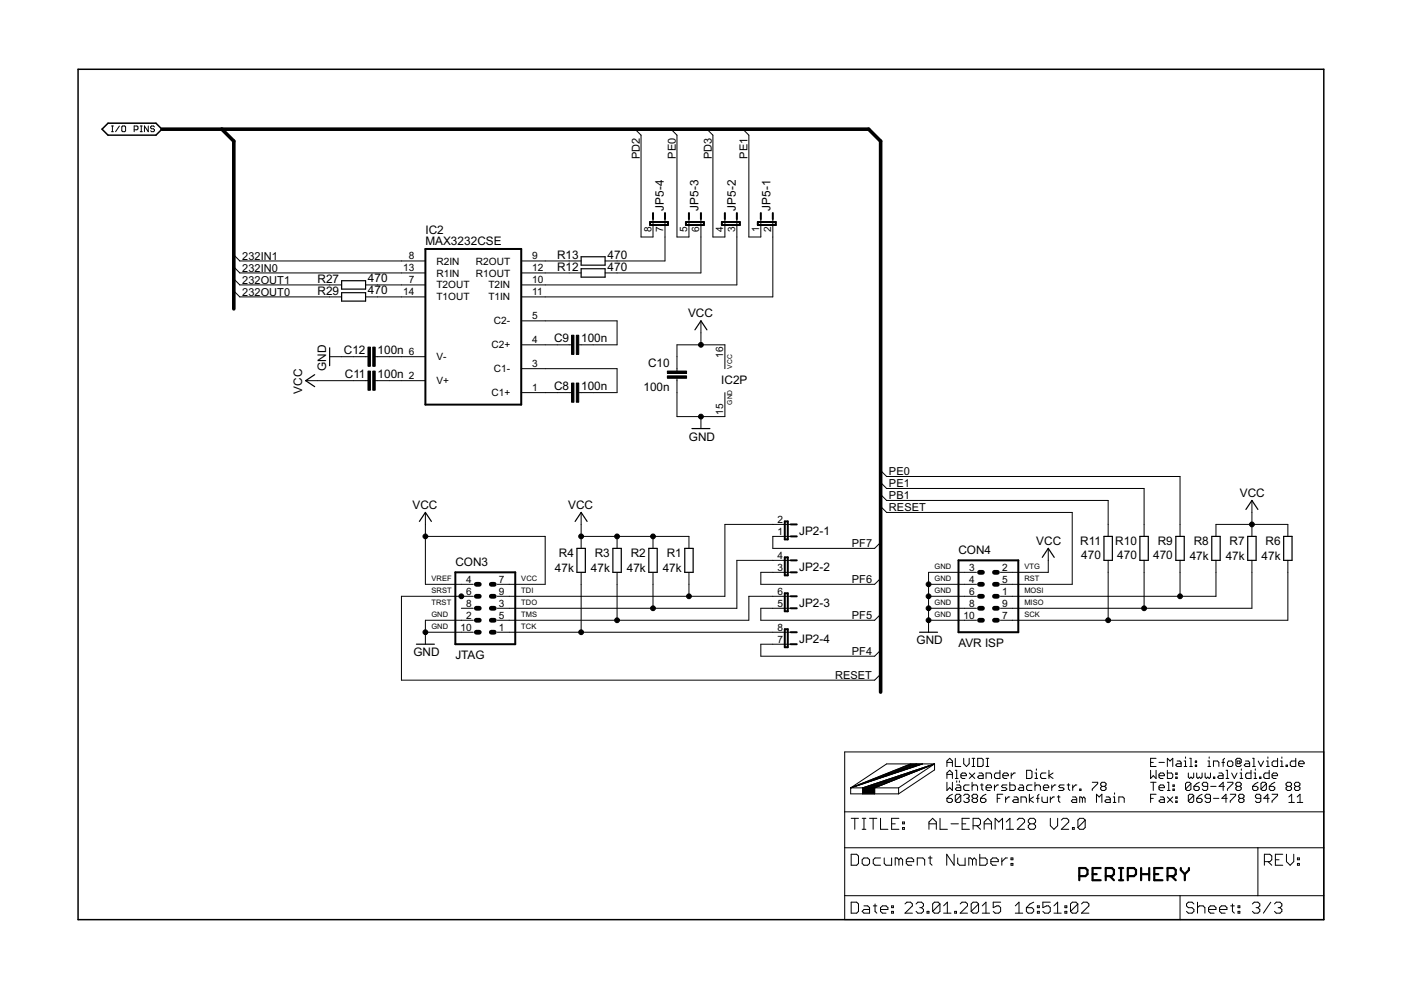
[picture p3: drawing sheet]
<svg xmlns="http://www.w3.org/2000/svg" width="297mm" height="210mm" viewBox="0 0 297 210" stroke-linecap="round" stroke-linejoin="round" font-family="sans-serif">
<path d="M16.6 14.7v180.3zM16.6 14.7h264.1zM21.6 27.4l1.3-1.3zM21.6 27.4l1.3 1.3zM22.9 28.7h10.2zM22.9 26.1h10.2zM33.1 26.1l1.2 1.3zM34.3 27.4l-1.2 1.3zM16.6 195h264.1zM280.7 14.7v180.3z" fill="#000" stroke="#000" stroke-width=".32"/>
<g fill="#000" stroke="#000" stroke-width=".21">
<path d="M23.6 27.9h.4zM23.6 26.7h.4zM23.8 26.7v1.2zM25.3 26.7l-.8 1.2zM25.8 26.9v.8zM25.8 27.7l.2 .2zM26 26.7l-.2 .2zM26 27.9h.4zM26 26.7h.4zM26.4 27.9l.2-.2zM26.6 26.9v.8zM26.4 26.7l.2 .2z"/>
<path d="M28.4 26.7v1.2zM28.4 26.7h.6zM29 26.7l.3 .2zM28.4 27.5h.6zM29.3 26.9v.4zM29 27.5l.3-.2zM29.7 27.9h.5zM29.7 26.7h.5zM30 26.7v1.2zM30.6 26.7v1.2zM30.6 26.7l.8 1.2zM31.4 26.7v1.2z"/>
<path d="M31.9 26.9v.2zM31.9 27.1l.2 .2zM32.1 26.7l-.2 .2zM32.1 27.3h.4zM31.9 27.7l.2 .2zM32.1 26.7h.4zM32.5 27.3l.2 .2zM32.1 27.9h.4zM32.5 26.7l.2 .2zM32.7 27.5v.2zM32.5 27.9l.2-.2zM134.6 27.4l1.3 1.3z"/>
<path d="M135.9 28.7v21.5zM142.3 27.4l1.2 1.3zM143.5 28.7v21.5zM149.9 27.4l1.3 1.3zM151.2 28.7v21.5zM157.5 27.4l1.3 1.3zM158.8 28.7v21.5zM49.6 59.1l1.2 1.3zM49.6 56.6l1.2 1.3zM49.6 54.1l1.2 1.2zM85.1 57.9h5.1zM85.1 55.3h5.1z"/>
<path d="M50.8 57.9h34.3zM50.8 55.3h34.3zM110.5 57.9h5.1zM110.5 55.3h5.1zM120.7 57.9h2.5zM120.7 55.3h2.5zM115.6 55.3h5.1zM115.6 57.9h5.1zM128.3 57.9h2.5zM128.3 55.3h2.5zM138.5 47.7v2.5zM138.5 46.4v1.3z"/>
<path d="M135.9 50.2h2.6zM141 47.7v2.5zM141 46.4v1.3zM130.8 55.3h10.2zM141 50.2v5.1zM146.1 47.7v2.5zM146.1 46.4v1.3zM143.5 50.2h2.6zM148.6 47.7v2.5zM148.6 46.4v1.3zM148.6 50.2v7.7zM130.8 57.9h17.8z"/>
<path d="M151.2 50.2h2.5zM153.7 47.7v2.5zM153.7 46.4v1.3zM156.2 47.7v2.5zM156.2 46.4v1.3zM156.2 50.2v10.2zM161.3 47.7v2.5zM161.3 46.4v1.3zM158.8 50.2h2.5zM163.9 47.7v2.5zM163.9 46.4v1.3zM163.9 50.2v12.7z"/>
<path d="M49.6 61.7l1.2 1.2zM69.9 60.4h2.5zM69.9 62.9h2.5zM50.8 62.9h19.1zM50.8 60.4h19.1zM69.9 75.6h2.5zM75 75.6h2.5zM72.4 75.6h2.6zM77.5 75.6h.5zM79.5 75.6h.6zM77.5 60.4h2.6zM77.5 62.9h2.6z"/>
<path d="M80.1 62.9h5zM80.1 75.6h2.5zM82.6 75.6h2.5zM85.1 75.6h5.1zM85.1 62.9h5.1zM85.1 60.4h5.1zM80.1 60.4h5zM110.5 78.2h5.1zM110.5 73.1h5.1zM110.5 68h5.1zM110.5 62.9h5.1zM110.5 60.4h5.1z"/>
<path d="M115.6 68h15.2zM115.6 60.4h40.6zM118.1 73.1h2.6zM115.6 73.1h2.5zM120.7 73.1h.5zM122.7 73.1h.5zM123.2 73.1h2.6zM130.8 68v5.1zM125.8 73.1h5zM115.6 78.2h15.2zM143.5 75.6v2.6zM143.5 78.2v.5z"/>
<path d="M143.5 73.1v2.5zM148.6 68v2.6zM143.5 73.1h5.1zM148.6 70.6v2.5zM153.7 73.1v5.1zM148.6 73.1h5.1zM115.6 62.9h48.3zM64.8 80.7h2.6zM75 80.7h2.5zM67.4 80.7h7.6zM77.5 80.7h.5zM79.5 80.7h.6z"/>
<path d="M80.1 80.7h2.5zM82.6 80.7h2.5zM85.1 80.7h5.1zM110.5 83.2h5.1zM118.1 83.2h2.6zM115.6 83.2h2.5zM120.7 83.2h.5zM122.7 83.2h.5zM123.2 83.2h2.6zM125.8 83.2h5zM130.8 78.2v5zM143.5 80.7v2.5z"/>
<path d="M143.5 80.2v.5zM143.5 83.2v5.1zM143.5 88.3h5.1zM148.6 88.3v2.6zM148.6 88.3h5.1zM153.7 83.2v5.1zM186.7 99.8l1.3 1.2zM90.2 108.6v2.6zM90.2 111.2v2.5zM90.2 113.7h25.4zM123.2 113.7v2.6zM123.2 108.6v2.6z"/>
<path d="M123.2 111.2v2.5zM130.8 113.7v2.6zM123.2 113.7h7.6zM138.5 113.7v2.6zM130.8 113.7h7.7zM146.1 113.7v2.6zM138.5 113.7h7.6zM153.7 111.2h10.2zM156.2 118.8h7.7zM163.9 113.7h2.5zM163.9 111.2h2.5zM163.9 118.8h2.5z"/>
<path d="M163.9 113.7v2.6zM163.9 116.3h21.5zM166.4 113.7h1.3zM166.4 111.2h1.3zM166.4 118.8h1.3zM186.7 102.3l1.3 1.3zM186.7 107.4l1.3 1.2zM186.7 104.8l1.3 1.3zM186.7 115l-1.3 1.3zM222.2 116.3v2.5zM188 108.6h39.3zM234.9 111.2v2.5z"/>
<path d="M234.9 106.1v5.1zM188 106.1h46.9zM242.6 111.2v2.5zM242.6 103.6v7.6zM188 103.6h54.6zM250.2 111.2v2.5zM250.2 101v10.2zM188 101h62.2zM257.8 111.2v2.5zM265.4 111.2v2.5zM265.4 106.1v2.5zM257.8 111.2h7.6z"/>
<path d="M265.4 108.6v2.6zM273 111.2v2.5zM265.4 111.2h7.6zM85.1 126.4v17.8zM90.2 134v2.6zM90.2 113.7v10.2zM90.2 134h7.6zM90.2 131.5v2.5zM90.2 131.5h7.6zM97.8 131.5h2.6zM97.8 123.9h2.6zM97.8 126.4h2.6z"/>
<path d="M97.8 129h2.6zM97.8 134h2.6zM90.2 123.9h7.6zM85.1 126.4h12.7zM105.4 134h2.6zM105.4 129h2.6zM105.4 131.5h2.6zM105.4 123.9h2.6zM105.4 126.4h2.6zM108 123.9h7.6zM108 134h15.2zM108 131.5h22.8z"/>
<path d="M108 129h30.5zM108 126.4h38.1zM115.6 113.7v10.2zM123.2 121.3v2.6zM123.2 123.9v10.1zM130.8 121.3v2.6zM130.8 123.9v7.6zM130.8 131.5h28zM138.5 121.3v2.6zM138.5 123.9v5.1zM138.5 129h17.7zM146.1 121.3v2.6z"/>
<path d="M146.1 123.9v2.5zM146.1 126.4h7.6zM153.7 111.2v15.2zM156.2 118.8v10.2zM158.8 126.4v5.1zM158.8 126.4h5.1zM161.3 136.6v2.5zM161.3 139.1h24.1zM161.3 129v2.5zM161.3 131.5h24.1zM161.3 121.3v2.6zM161.3 123.9h24.1z"/>
<path d="M163.9 121.3h2.5zM163.9 129h2.5zM163.9 126.4h2.5zM163.9 136.6h2.5zM163.9 134h2.5zM161.3 136.6h2.6zM161.3 129h2.6zM161.3 121.3h2.6zM123.2 134h40.7zM166.4 121.3h1.3zM166.4 129h1.3zM166.4 126.4h1.3z"/>
<path d="M166.4 136.6h1.3zM166.4 134h1.3zM186.7 137.9l-1.3 1.2zM186.7 130.2l-1.3 1.3zM186.7 122.6l-1.3 1.3zM196.9 131.5v2.5zM196.9 121.3v2.6zM196.9 123.9h7.6zM196.9 129v2.5zM196.9 129h7.6zM196.9 126.4v2.6zM196.9 123.9v2.5z"/>
<path d="M204.5 129h2.5zM204.5 121.3h2.5zM204.5 123.9h2.5zM204.5 126.4h2.5zM204.5 131.5h2.5zM196.9 121.3h7.6zM196.9 131.5h7.6zM196.9 126.4h7.6zM212.1 131.5h2.5zM212.1 126.4h2.5zM212.1 129h2.5zM212.1 121.3h2.5z"/>
<path d="M212.1 123.9h2.5zM214.6 121.3h7.6zM214.6 126.4h35.6zM214.6 129h28zM214.6 123.9h12.7zM222.2 118.8v2.5zM227.3 108.6v15.3zM234.9 118.8v2.5zM234.9 121.3v10.2zM234.9 131.5h38.1zM214.6 131.5h20.3zM242.6 118.8v2.5z"/>
<path d="M242.6 121.3v7.7zM242.6 129h22.8zM250.2 118.8v2.5zM250.2 121.3v5.1zM250.2 126.4h7.6zM257.8 118.8v2.5zM257.8 121.3v5.1zM265.4 118.8v2.5zM265.4 121.3v7.7zM273 118.8v2.5zM273 121.3v10.2zM85.1 144.2h100.3z"/>
<path d="M186.7 142.9l-1.3 1.3zM179.1 159.4h101.6zM280.7 159.4v12.7zM179.1 172.1v7.6zM179.1 172.1h101.6zM179.1 159.4v12.7zM180.4 168.3h2.5zM180.4 167v1.3zM180.4 167l7.6-5zM180.4 167l13.9-5zM180.4 167l15.2-5zM180.5 173.5h1.5z"/>
<path d="M181.1 166.8h.1zM181.2 173.5v2.3zM181.4 166.6h.2zM181.7 166.5h.2zM182 166.4h.3zM182.3 166.3h.3zM182.6 166.2h.4zM182.8 175.8h.8zM182.8 173.5h.8zM182.9 166.1h.5zM182.9 168.3h2.5zM180.4 167h2.5z"/>
<path d="M182.9 167l15.2-5zM182.9 167v1.3zM183 167h2.5zM183.2 173.5v2.3zM183.2 165.9h.5zM183.4 166.9h2.4zM183.5 165.8h.6zM183.7 166.8h2.4zM183.8 165.7h.6zM184.1 165.6h.7zM184.1 166.6h2.3zM184.4 173.5h1.5z"/>
<path d="M184.4 165.4h.8zM184.5 166.5h2.2zM184.7 165.3h.8zM184.8 166.4h2.2zM185 165.2h.9zM185.1 173.5v2.3zM185.2 166.3h2.1zM185.3 165.1h1zM185.4 168.3h5.1zM182.9 167h2.5zM185.4 167v1.3zM185.5 166.2h2.1z"/>
<path d="M185.6 165h1zM185.9 164.8h1.1zM185.9 166.1h2zM186.2 164.7h1.1zM186.3 165.9h2zM186.5 164.6h1.2zM186.6 165.8h2zM186.7 173.5v2.3zM186.7 175.8h1.6zM186.8 164.5h1.3zM187 165.7h1.8zM187.1 164.4h1.3z"/>
<path d="M187.3 165.6h1.8zM187.4 164.2h1.4zM187.7 164.1h1.4zM187.7 165.4h1.7zM188 164h1.5zM188.1 165.3h1.7zM188.3 163.9h1.6zM188.4 165.2h1.7zM188.6 163.8h1.6zM188.8 165.1h1.6zM188.9 163.6h1.7zM189 173.5v2.3z"/>
<path d="M189 175.8h1.6zM189 174.7h.8zM189.2 165h1.4zM189.2 163.5h1.8zM189.5 163.4h1.8zM189.5 164.8h1.5zM189.8 163.3h1.9zM189.9 164.7h1.4zM190.1 163.2h1.9zM190.2 164.6h1.4zM190.4 163h2zM190.5 167v1.3z"/>
<path d="M185.4 167h5.1zM190.5 168.3l7.6-5.1zM189 173.5h1.6zM190.6 164.5h1.3zM190.7 162.9h2.1zM191 164.4h1.2zM191 162.8h2.1zM191.3 162.7h2.2zM191.3 164.2h1.2zM191.4 174.3h.3zM191.4 174.3v.4zM191.4 175.5h.3z"/>
<path d="M191.4 175.5v.3zM191.6 162.6h2.3zM191.7 164.1h1.1zM191.7 174.3v.4zM191.4 174.7h.3zM191.7 175.5v.3zM191.4 175.8h.3zM191.9 162.4h2.3zM192.1 164h1zM192.2 162.3h2.4zM192.4 163.9h1zM192.5 162.2h2.4z"/>
<path d="M192.8 163.8h.9zM192.8 162.1h2.5zM180.4 167l12.7-5zM193.1 163.6h.9zM193.5 163.5h.8zM193.9 163.4h.7zM194.2 163.3h.7zM194.3 162h1.3zM188 162h6.3zM194.6 163.2h.6zM194.9 163h.6zM195.3 162.9h.5z"/>
<path d="M195.6 162h2.5zM193.1 162h2.5zM195.7 162.8h.4zM196 162.7h.4zM196.4 162.6h.3zM196.8 162.4h.2zM197 174.3v1.5zM197 174.3l.7-.8zM197 174.7h1.5zM197.1 162.3h.2zM197.7 173.5l.8 .8zM190.5 167l7.6-5z"/>
<path d="M198.1 162v1.2zM185.4 167l12.7-5zM198.5 174.3v1.5zM199.3 173.5v2.3zM199.3 175.8h1.6zM200.8 161.4v1.1zM200.8 161.4l.6-.6zM200.8 161.6h1.1zM200.8 163.9v1.2zM200.8 163.9l.6-.6zM200.8 164.2h1.1zM200.8 165.9v1.7z"/>
<path d="M200.8 167.6l.6-.6zM200.8 169.3v.5zM200.8 169.8l.3 .3zM201.1 170.1h.5zM201.4 160.8l.5 .6zM201.4 163.3l.5 .6zM201.4 167l.5 .6zM201.4 168.7l-.6 .6zM201.6 174.7h1.6zM201.6 170.1l.3-.3zM200.8 169.3h.8zM201.9 161.4v1.1z"/>
<path d="M201.9 163.9v1.2zM201.9 165.9v1.7zM201.4 168.7l.5-.3zM201.9 169.5v.3zM201.6 169.3l.3 .2zM202.5 160.8v1.7zM202.5 162.5h1.2zM202.5 163.3h.3zM202.5 165.1h.6zM202.5 167.3l.3-.3zM202.5 168.7v1.1zM202.5 168.7l.3-.3z"/>
<path d="M202.5 169.8l1.2-1.1zM202.8 163.3v1.8zM202.8 166.4h.6zM202.5 167.3l.3 .3zM202.8 167h.9zM202.8 165.6v.3zM202.8 168.4h.6zM202.5 169.8l.3 .3zM203.4 166.4l.3 .3zM203.4 165.6v.3zM203.4 168.4l.3 .3zM202.8 170.1h.6z"/>
<path d="M203.7 166.7v.9zM202.8 167.6h.9zM203.7 168.7v1.1zM203.7 169.8l-.3 .3zM203.7 164.2v.6zM203.7 164.2l.3-.3zM204 173.5v2.3zM204 175.8h1.5zM204 174.7h.8zM203.7 164.8l.3 .3zM204 163.9h.6zM204.3 160.8v1.1z"/>
<path d="M204.3 161.9l.6 .6zM204.3 166.7v.6zM204.3 167.3l.3 .3zM204.3 168.7l.3-.3zM204 165.1h.6zM204.6 163.9l.3 .3zM204.6 166.4l-.3 .3zM204.6 167.6h.9zM204.6 168.4h.6zM204.3 169.8l.3 .3zM204.9 164.2v.3zM203.7 164.5h1.2z"/>
<path d="M205.5 161.9l-.6 .6zM205.2 168.4l.3 .3zM204.9 169.3h.3zM205.2 169.3l.3 .2zM204.6 170.1h.6zM205.5 160.8v1.1zM204.6 166.4h.9zM205.5 168.7v.3zM205.5 169l-.3 .3zM205.5 169.5v.3zM205.5 169.8l-.3 .3zM205.5 163.9l1.2 1.2z"/>
<path d="M205.5 165.1l1.2-1.2zM204 173.5h1.5zM206.1 162.5h.6zM206.1 160.8h.6zM206.1 165.9v1.7zM206.1 166.7l.3-.3zM206.1 168.7l.3-.3zM206.1 169.5v.3zM206.1 169.5l.3-.2zM206.1 168.7v.3zM206.3 173.5v2.3zM206.3 173.5h1.2z"/>
<path d="M206.4 160.8v1.7zM206.4 166.4h.6zM206.4 168.4h.6zM206.1 169.8l.3 .3zM206.1 169l.3 .3zM206.4 169.3h.6zM207 166.4l.3 .3zM207 168.4l.3 .3zM207 169.3l.3 .2zM206.4 170.1h.6zM207.1 175.1l.8 .7zM207.3 166.7v.9z"/>
<path d="M207.3 168.7v.3zM207.3 169l-.3 .3zM207.3 169.5v.3zM207 170.1l.3-.3zM207.3 160.8v1.7zM207.3 162.5h.9zM207.3 164.8l.3-.3zM207.5 173.5l.4 .4zM206.3 175.1h1.2zM207.6 163.9h.6zM207.3 164.8l.3 .3zM207.6 164.5h.8z"/>
<path d="M207.9 173.9v.8zM207.9 174.7l-.4 .4zM207.9 166.4h.5zM207.9 169.3v.5zM207.9 169.8l.3 .3zM208.2 162.5l.2-.3zM207.3 160.8h.9zM208.2 163.9l.2 .3zM208.2 166.2v1.1zM208.2 167.3l.2 .3zM208.2 170.1h.5zM208.4 161.1v1.1z"/>
<path d="M208.2 160.8l.2 .3zM208.4 164.2v.9zM207.6 165.1h.8zM208.4 168.7l-.5 .6zM208.7 174.3v1.5zM208.7 174.3l.7-.8zM208.7 174.7h1.5zM208.7 170.1l.3-.3zM207.9 169.3h.8zM208.4 168.7l.6-.3zM209 169.5v.3zM208.7 169.3l.3 .2z"/>
<path d="M209.1 162.5h.5zM209.1 160.8h.5zM209.1 163.9v1.2zM209.1 163.9h.8zM209.1 166.7v.6zM209.4 166.4l-.3 .3zM209.4 160.8v1.7zM209.1 167.3l.3 .3zM209.4 166.4h.5zM209.4 173.5l.8 .8zM209.9 163.9l.3 .3zM209.4 167.6h.5z"/>
<path d="M209.9 166.4l.3 .3zM210.2 174.3v1.5zM210.2 164.2v.9zM210.2 166.7v.3zM209.1 167h1.1zM210.8 164.2v.6zM210.8 164.2l.3-.3zM210.8 166.4v1.2zM211.4 166.4l-.6 .6zM211 173.5v2.3zM211 173.5l.8 .8zM210.8 164.8l.3 .3z"/>
<path d="M211.1 163.9h.9zM211.4 166.4h.3zM211.4 168.4v1.7zM211.4 168.4h1.2zM211.4 169.3h.6zM211.8 174.3l.8-.8zM212 163.3v1.8zM211.1 165.1h.9zM212.3 167.6h.9zM212.3 166.7l.3-.3zM212.6 173.5v2.3zM212.6 164.2v.6z"/>
<path d="M212.6 164.2l.3-.3zM212.3 166.7l.3 .3zM212.6 166.4h.9zM212.6 164.8l.3 .3zM212.9 163.9h.6zM213.2 167.6l.3-.3zM212.6 167h.6zM213.2 169v1.1zM213.2 169.5l.6-.5zM213.3 174.3l.8-.8zM213.3 175.8h1.6zM212.9 165.1h.6z"/>
<path d="M213.5 163.9l.3 .3zM213.2 167l.3 .3zM213.8 164.2v.3zM212.6 164.5h1.2zM213.8 169h.3zM214.1 165.9v1.7zM214.1 167.6h.9zM214.1 173.5v2.3zM214.4 163.9v1.2zM214.4 164.5l.6-.6zM214.7 169.8l.3-.3zM215 163.9h.3z"/>
<path d="M215 167.6l.3-.3zM214.1 166.4h.9zM215 169h.6zM214.7 169.8l.3 .3zM215 169.5h.9zM215.3 166.7v.6zM215 166.4l.3 .3zM215.6 169l.3 .3zM215.7 175.8l1.5-1.5zM215.9 169.3v.8zM215 170.1h.9zM215.9 167.3l.3-.3z"/>
<path d="M215.7 173.9l.4-.4zM216.2 166.4h.5zM215.9 167.3l.3 .3zM216.2 167h.8zM216.5 169v1.1zM216.5 169h.8zM216.7 166.4l.3 .3zM216.1 173.5h.7zM217 166.7v.9zM216.2 167.6h.8zM215.7 175.8h1.5zM217.2 173.9v.4z"/>
<path d="M216.8 173.5l.4 .4zM217.3 169l.3 .3zM217.6 169.3v.8zM217.7 163.3v1.8zM217.7 165.1h.8zM217.7 166.7v.6zM217.7 167.3l.3 .3zM218 166.4l-.3 .3zM218 167.6h.8zM218 173.9l.4-.4zM218 175.1v.4zM218.4 174.7l-.4 .4z"/>
<path d="M218 173.9v.4zM218.2 168.4v1.7zM218.2 169.5l.9-.5zM218.4 173.5h.8zM218 175.5l.4 .3zM218 174.3l.4 .4zM218.4 174.7h.8zM218.8 164.8l-.3 .3zM217.7 163.3h.8zM218.8 163.6v1.2zM218.5 163.3l.3 .3zM218 166.4h.8z"/>
<path d="M218.2 169.5l.9 .6zM219.2 173.5l.4 .4zM219.2 174.7l.4 .4zM218.4 175.8h.8zM219.4 163.9h.3zM219.4 165.1h.6zM219.4 165.9v1.7zM219.4 166.7l.3-.3zM219.6 173.9v.4zM219.2 174.7l.4-.4zM219.6 175.1v.4zM219.6 175.5l-.4 .3z"/>
<path d="M219.7 163.9v1.2zM219.7 163v.3zM219.7 166.4h.6zM219.7 169.3h.6zM220 168.7v1.4zM220 168.7l.3-.3zM220.3 166.4l.3 .3zM220.6 166.7v.9zM220.6 164.2v.6zM220.6 164.8l.3 .3zM220.9 163.9l-.3 .3zM220.9 165.1h.9z"/>
<path d="M220.9 169v.8zM220.9 169.8l.3 .3zM221.2 166.7v.6zM221.2 166.7l.3-.3zM221.2 170.1h.9zM221.2 167.3l.3 .3zM221.5 166.4h.6zM220.9 163.9h.9zM222.1 169v1.1zM221.5 167.6h.6zM222.1 166.4l.3 .3zM222.4 166.7v.3z"/>
<path d="M221.2 167h1.2zM222.4 163.3v1.8zM222.4 164.5l.9-.6zM222.7 173.5v1.6zM222.7 175.1l.8 .7zM222.7 169v1.1zM222.7 169.5l.6-.5zM223 166.4v1.2zM223 167l.6-.6zM222.4 164.5l.9 .6zM223.3 169h.3zM223.5 175.8l.7-.7z"/>
<path d="M223.6 166.4h.3zM224.2 169h.5zM224.2 173.5v1.6zM224.5 168.7v1.1zM224.5 169.8l.2 .3zM224.5 167.6h.8zM224.7 166.4l-.2 .3zM224.5 166.7l.2 .3zM224.7 166.4h.9zM225 175.8l1.6-1.5zM225.6 167.3l-.3 .3zM224.7 167h.6z"/>
<path d="M225 173.9l.4-.4zM225.3 167l.3 .3zM225.4 173.5h.8zM226.3 166.4h.5zM226.5 166.2v1.1zM226.5 167.3l.3 .3zM225 175.8h1.6zM226.6 173.9v.4zM226.2 173.5l.4 .4zM227.4 169.5l-.3 .3zM227.4 175.5v.3zM227.4 175.5h.4z"/>
<path d="M227.4 169h.6zM227.1 169.8l.3 .3zM227.4 169.5h.9zM227.4 166.4v1.2zM227.4 167l.6-.6zM227.8 175.5v.3zM227.4 175.8h.4zM228 166.4h.3zM228 169l.3 .3zM228.3 169.3v.8zM227.4 170.1h.9zM228.5 173.9v1.6z"/>
<path d="M228.5 173.9l.4-.4zM230.1 173.9l-1.6 1.6zM228.9 173.5h.8zM228.5 175.5l.4 .3zM228.9 167.3v.3zM228.9 167.3h.3zM228.9 169v1.1zM228.9 169h.3zM229.2 167.3v.3zM228.9 167.6h.3zM229.2 169l.3 .3zM229.5 169.3v.8z"/>
<path d="M229.5 169.3l.3-.3zM229.7 173.5l.4 .4zM228.9 175.8h.8zM229.8 169l.3 .3zM230.1 169.3v.8zM230.1 173.9v1.6zM230.1 175.5l-.4 .3zM231.6 165.9h1.1zM231.6 167.3v.3zM232.5 168.4v1.7zM232.5 168.4l.5 .6zM232.7 165.9v.3z"/>
<path d="M232.7 166.2l-1.1 1.1zM233 169l.6-.6zM233.6 165.9l-.2 .3zM233.4 167v.3zM233.4 167l.2-.3zM233.4 166.2v.2zM233.6 168.4v1.7zM233.6 165.9h.6zM233.4 167.3l.2 .3zM233.4 166.4l.2 .3zM233.6 166.7h.6zM234.2 165.9l.3 .3z"/>
<path d="M234.2 166.7l.3 .3zM233.6 167.6h.6zM234.5 169.5l-.2 .3zM234.5 166.2v.2zM234.5 166.4l-.3 .3zM234.5 167v.3zM234.5 167.3l-.3 .3zM234.5 169h.6zM234.3 169.8l.2 .3zM234.5 169.5h.9zM235.1 169l.3 .3zM235.4 169.3v.8z"/>
<path d="M234.5 170.1h.9zM236 169h.3zM236 170.1h.6zM236.3 169v1.1zM236.3 168.1v.3zM237.2 169v1.1zM237.2 169h.9zM238.1 169l.3 .3zM238.4 169.3v.8zM243.9 160.8v1.7zM243.9 162.5h1.2zM243.9 161.6h.6z"/>
<path d="M243.9 163.3v1.8zM244.5 164.5l-.6 .6zM243.9 165.9h1.2zM243.9 168.4v1.7zM243.9 168.4h1.2zM243.9 169.3h.6zM244.5 164.5l.6 .6zM244.5 165.9v1.7zM243.9 160.8h1.2zM245.1 163.3v1.8zM245.7 161.6h1.2zM245.7 164.2v.6z"/>
<path d="M245.7 164.2l.3-.3zM245.7 166.7v.6zM245.7 166.7l.3-.3zM245.7 169.8l.3-.3zM245.7 164.8l.3 .3zM246 163.9h.6zM245.7 167.3l.3 .3zM246 166.4h.6zM246 169h.6zM245.7 169.8l.3 .3zM246 169.5h.9zM246 165.1h.6z"/>
<path d="M246.6 163.9l.3 .3zM246 167.6h.6zM246.6 166.4l.3 .3zM246.6 169l.3 .3zM246.9 164.2v.3zM245.7 164.5h1.2zM246.9 166.7v.3zM245.7 167h1.2zM246.9 169.3v.8zM246 170.1h.9zM247.5 160.8v1.7zM247.5 160.8l.6 .6z"/>
<path d="M247.5 163.3v1.8zM247.5 165.1h.9zM247.5 165.9h.3zM247.5 167.6h.6zM247.5 169l1.1 1.1zM248.6 169l-1.1 1.1zM247.8 165.9v1.7zM248.1 161.4l.5-.6zM248.6 164.8l-.2 .3zM247.5 163.9h.9zM248.6 160.8v1.7zM248.6 164.2v.6z"/>
<path d="M248.4 163.9l.2 .3zM248.7 166.4h.3zM248.7 166.4v.3zM248.7 167.3h.3zM248.7 167.3v.3zM249 166.4v.3zM248.7 166.7h.3zM249 167.3v.3zM248.7 167.6h.3zM249.3 162.2l.3-.3zM249.3 163.9h.3zM249.3 163.9v.3z"/>
<path d="M249.3 164.8h.3zM249.3 164.8v.3zM249.3 169h.3zM249.3 169v.3zM249.3 169.8h.3zM249.3 169.8v.3zM249.6 161.4h.5zM249.3 162.2l.3 .3zM249.6 161.9h.8zM249.6 163.9v.3zM249.3 164.2h.3zM249.6 164.8v.3z"/>
<path d="M249.3 165.1h.3zM249.6 169v.3zM249.3 169.3h.3zM249.6 169.8v.3zM249.3 170.1h.3zM250.1 161.4l.3 .2zM250.4 161.6v.9zM249.6 162.5h.8zM251.1 161.4h.3zM251.1 162.5h.5zM251.4 161.4v1.1zM251.4 160.5v.3z"/>
<path d="M251.4 166.2v1.1zM251.4 166.2l.3-.3zM252.5 166.2l-1.1 1.1zM251.7 165.9h.5zM251.4 167.3l.3 .3zM251.9 163.9v.9zM251.9 164.8l.3 .3zM251.9 168.7v1.1zM251.9 168.7l.3-.3zM253.1 168.7l-1.2 1.1zM252.2 165.1l.3-.3zM252.2 165.9l.3 .3z"/>
<path d="M251.7 167.6h.5zM252.2 168.4h.6zM251.9 169.8l.3 .3zM252.2 160.8h.3zM252.2 162.5h.6zM252.5 166.2v1.1zM252.5 167.3l-.3 .3zM252.5 160.8v1.7zM252.5 164.8l.3 .3zM253.1 164.8l-.3 .3zM252.8 168.4l.3 .3zM252.2 170.1h.6z"/>
<path d="M253.1 163.9v.9zM253.1 168.7v1.1zM253.1 169.8l-.3 .3zM253.1 166.7v.6zM253.1 167.3l.3 .3zM253.4 167.6h.6zM253.4 161.4h.3zM253.4 161.4v.2zM253.4 162.2h.3zM253.4 162.2v.3zM253.7 161.4v.2zM253.4 161.6h.3z"/>
<path d="M253.7 162.2v.3zM253.4 162.5h.3zM253.7 166.2l-.6 .5zM253.7 163.9v.9zM253.7 164.8l.3 .3zM253.7 169.3v.5zM253.7 169.8l.3 .3zM254 165.1l.3-.3zM254.3 167.3l-.3 .3zM253.1 166.7h.9zM254 170.1h.6zM253.7 166.2l.6-.3z"/>
<path d="M254.3 167v.3zM254 166.7l.3 .3zM254.3 164.8l.3 .3zM254.3 168.7l-.6 .6zM254.9 164.8l-.3 .3zM254.9 169.8l-.3 .3zM253.7 169.3h.9zM254.9 163.9v.9zM254.3 168.7l.6-.3zM254.9 169.5v.3zM254.6 169.3l.3 .2zM254.9 167.3l.3 .3z"/>
<path d="M254.9 166.2v.2zM254.9 166.4l.3 .3zM255.2 167.6h.6zM255.2 165.9l-.3 .3zM255.2 166.7h.9zM255.5 163.9v.9zM255.5 164.8l.3 .3zM255.5 169.8l.3 .3zM255.5 168.7v.3zM255.5 169l.3 .3zM255.8 165.1l.3-.3zM256.1 167.3l-.3 .3z"/>
<path d="M255.2 165.9h.6zM255.8 170.1h.6zM255.8 168.4l-.3 .3zM255.8 169.3h.8zM256.1 166.2v1.1zM255.8 165.9l.3 .3zM256.1 164.8l.3 .3zM256.1 161.4h.3zM256.1 162.5h.6zM256.4 161.4v1.1zM256.4 160.5v.3zM256.6 164.8l-.2 .3z"/>
<path d="M256.6 169.8l-.2 .3zM255.8 168.4h.6zM256.6 163.9v.9zM256.6 168.7v1.1zM256.4 168.4l.2 .3zM256.7 166.7h1.1zM257.3 161.4v1.1zM257.3 161.4h.8zM257.3 164.8v.3zM257.3 164.8h.3zM257.3 169.3h1.1zM257.6 164.8v.3z"/>
<path d="M257.3 165.1h.3zM258.1 161.4l.3 .2zM258.4 164.5l-.2 .3zM258.4 161.6v.9zM258.4 163.9h.6zM258.2 164.8l.2 .3zM258.4 164.5h.9zM258.5 166.7h1.1zM259 163.9l.3 .3zM259.1 161.6h.5zM259.1 169.3h1.1zM259.3 164.2v.9z"/>
<path d="M258.4 165.1h.9zM259.3 161.1v1.4zM259.3 161.1l.3-.3zM259.3 165.9v1.7zM258.5 166.7l.8-.8zM259.9 168.4v1.7zM259.9 168.4l-.8 .9zM259.9 163.3h.3zM259.9 165.1h.6zM260.2 163.3v1.8zM260.2 161.6v.6zM260.2 162.2l.3 .3z"/>
<path d="M260.2 165.9h1.2zM260.2 167.3v.3zM260.5 162.5h.6zM260.5 161.4l-.3 .2zM260.8 168.4h1.2zM260.8 169.8v.3zM261.4 162.2l-.3 .3zM260.5 161.4h.6zM261.1 163.9l.6 1.2zM261.4 161.6v.6zM261.1 161.4l.3 .2zM261.4 165.9v.3z"/>
<path d="M261.4 166.2l-1.2 1.1zM262.3 163.9l-.6 1.2zM262 168.4v.3zM262 168.7l-1.2 1.1zM262 161.1v1.1zM262.3 160.8l-.3 .3zM262.3 165.9l-.3 .3zM262 167v.3zM262 167l.3-.3zM262 166.2v.2zM262 162.2l.3 .3zM262.3 160.8h.6z"/>
<path d="M262.3 161.4v.5zM262.3 161.4h.6zM262.3 165.9h.6zM262 167.3l.3 .3zM262 166.4l.3 .3zM262.3 166.7h.6zM262.6 168.7l.3-.3zM262.6 169.5v.3zM262.6 169.5l.3-.2zM262.6 168.7v.3zM262.3 162.5h.6zM262.9 160.8l.3 .3z"/>
<path d="M262.3 161.9h.6zM262.9 161.4v.5zM262.9 165.9l.3 .3zM262.9 166.7l.3 .3zM262.3 167.6h.6zM262.9 168.4h.6zM262.6 169.8l.3 .3zM262.6 169l.3 .3zM262.9 169.3h.6zM262.9 163.9h.3zM262.9 165.1h.6zM262.9 162.5l.3-.3z"/>
<path d="M263.2 161.1v.5zM262.9 161.9l.3-.3zM263.2 166.2v.2zM263.2 166.4l-.3 .3zM263.2 167v.3zM262.9 167.6l.3-.3zM263.2 163.9v1.2zM263.2 163v.3zM263.5 168.4l.3 .3zM263.5 169.3l.3 .2zM262.9 170.1h.6zM263.8 168.7v.3z"/>
<path d="M263.8 169l-.3 .3zM263.8 169.5v.3zM263.5 170.1l.3-.3zM264.1 161.9l-.3 .3zM264.1 161.4h.5zM263.8 162.2l.3 .3zM264.1 161.9h.8zM264.1 164.2v.6zM264.4 163.9l-.3 .3zM264.1 164.8l.3 .3zM264.4 163.9h.8zM264.6 161.4l.3 .2z"/>
<path d="M264.9 161.6v.9zM264.1 162.5h.8zM265.2 163.3v1.8zM264.4 165.1h.8zM265.6 160.8h.3zM265.6 162.5h.5zM265.6 166.7v.6zM265.6 167.3l.3 .3zM265.9 160.8v1.7zM265.9 167.6h.5zM265.9 163.9h.2zM265.9 165.1h.5z"/>
<path d="M266.1 163.9v1.2zM266.1 163v.3zM266.1 166.2l-.5 .5zM266.2 169.8l.2 .3zM266.2 168.7v.3zM266.2 169l.2 .3zM266.4 167.6l.3-.3zM265.6 166.7h.8zM266.4 170.1h.6zM266.2 168.7l.2-.3zM266.4 169.3h.9zM266.7 179.7v10.2z"/>
<path d="M179.1 179.7h87.6zM266.1 166.2l.6-.3zM266.7 167v.3zM266.4 166.7l.3 .3zM266.8 161.4l.5 1.1zM267 170.1l.3-.3zM266.4 168.4h.6zM267.1 164.8v.3zM267.1 164.8h.2zM267.3 168.7v1.1zM267 168.4l.3 .3zM267.9 161.4l-.6 1.1z"/>
<path d="M267.3 164.8v.3zM267.1 165.1h.2zM267.4 166.2v1.1zM267.6 165.9l-.2 .3zM268.5 166.2l-1.1 1.1zM267.6 165.9h.6zM267.4 167.3l.2 .3zM267.9 164.2v.6zM268.2 163.9l-.3 .3zM267.9 169.3h1.2zM268.2 165.9l.3 .3zM267.6 167.6h.6z"/>
<path d="M267.9 164.8l.3 .3zM268.2 163.9h.9zM268.5 166.2v1.1zM268.5 167.3l-.3 .3zM268.5 161.4h.3zM268.5 162.5h.6zM268.8 168.4v1.7zM268.8 168.4l-.9 .9zM268.8 161.4v1.1zM268.8 160.5v.3zM269.1 163.3v1.8zM268.2 165.1h.9z"/>
<path d="M269.1 166.7v.6zM269.1 167.3l.3 .3zM269.4 167.6h.6zM269.7 161.6v.6zM269.7 161.6l.3-.2zM269.7 164.2v.6zM269.7 164.2l.3-.3zM269.1 166.7l.6-.5zM269.7 168.4h1.2zM269.7 169.8v.3zM270 167.6l.3-.3zM269.1 166.7h.9z"/>
<path d="M269.7 162.2l.3 .3zM270 161.4h.9zM269.7 164.8l.3 .3zM270 163.9h.6zM269.7 166.2l.6-.3zM270.3 167v.3zM270 166.7l.3 .3zM270 165.1h.6zM270.6 163.9l.3 .3zM270.9 160.8v1.7zM270 162.5h.9zM270.9 164.2v.3z"/>
<path d="M269.7 164.5h1.2zM270.9 168.4v.3zM270.9 168.7l-1.2 1.1zM271.5 161.4h.3zM271.5 162.5h.6zM271.8 161.4v1.1zM271.8 160.5v.3zM272.7 162.2v.3zM272.7 162.2h.3zM272.7 166.2l.3-.3zM272.7 167v.3zM272.7 167l.3-.3z"/>
<path d="M272.7 166.2v.2zM273 162.2v.3zM272.7 162.5h.3zM273 165.9h.5zM272.7 167.3l.3 .3zM272.7 166.4l.3 .3zM273 166.7h.5zM273.3 169l.6-.6zM273.3 170.1h1.1zM273.5 165.9l.3 .3zM273.5 166.7l.3 .3zM273 167.6h.5z"/>
<path d="M273.6 161.6v.6zM273.6 161.6l.3-.2zM273.8 166.2v.2zM273.8 166.4l-.3 .3zM273.8 167v.3zM273.8 167.3l-.3 .3zM273.6 162.2l.3 .3zM273.9 161.4h.8zM273.9 168.4v1.7zM274.4 166.2l.3-.3zM274.4 167v.3zM274.4 167l.3-.3z"/>
<path d="M274.4 166.2v.2zM274.7 160.8v1.7zM273.9 162.5h.8zM274.7 165.9h.6zM274.4 167.3l.3 .3zM274.4 166.4l.3 .3zM274.7 166.7h.6zM275 169l.6-.6zM275 170.1h1.2zM275.3 165.9l.3 .3zM275.3 166.7l.3 .3zM274.7 167.6h.6z"/>
<path d="M275.3 161.6v.6zM275.3 161.6l.3-.2zM275.6 166.2v.2zM275.6 166.4l-.3 .3zM275.6 167v.3zM275.6 167.3l-.3 .3zM275.3 162.2l.3 .3zM275.6 161.4h.6zM275.6 168.4v1.7zM275.6 162.5h.6zM276.2 161.4l.3 .2zM276.5 161.6v.3z"/>
<path d="M275.3 161.9h1.2zM266.7 179.7h14zM280.7 179.7v10.2zM280.7 172.1v7.6zM179.1 195h71.1zM179.1 189.9v5.1zM179.1 189.9h71.1zM179.1 179.7v10.2zM180.5 191.3v2.3zM180.5 193.6h1.1zM180.5 181.1v2.4zM180.5 183.5h1.1z"/>
<path d="M181.6 193.6l.4-.4zM180.5 191.3h1.1zM181.6 183.5l.4-.4zM180.5 181.1h1.1zM182 191.7v1.5zM181.6 191.3l.4 .4zM182 181.5v1.6zM181.6 181.1l.4 .4zM183.2 192.8l-.4 .4zM182.8 182.3v.8zM182.8 183.1l.4 .4zM183.2 192.1h.8z"/>
<path d="M182.8 193.2l.4 .4zM183.2 192.8h1.2zM183.2 183.5h.8zM183.2 181.9l-.4 .4zM184 192.1l.4 .3zM184 183.5l.4-.4zM183.2 181.9h.8zM184.4 192.4v1.2zM183.2 193.6h1.2zM184.4 182.3v.8zM184 181.9l.4 .4zM185.1 192.1h.8z"/>
<path d="M185.1 182.3v.8zM185.1 183.1l.4 .4zM185.5 191.7v1.5zM185.5 193.2l.4 .4zM185.5 181.9l-.4 .4zM185.5 183.5h1.2zM186.7 192.4v.8zM186.7 192.4l.4-.3zM185.5 181.9h1.2zM186.7 193.2l.4 .4zM187.1 192.1h.8zM187.5 181.9v1.2z"/>
<path d="M187.5 183.1l.4 .4zM187.1 193.6h.8zM187.9 192.1l.4 .3zM187.9 183.5h1.1zM188.3 192.4v.4zM186.7 192.8h1.6zM189 192.1h.4zM189 192.1v.3zM189 193.2h.4zM189 193.2v.4zM189 181.9v1.6zM189.4 192.1v.3z"/>
<path d="M189 192.4h.4zM189.4 193.2v.4zM189 193.6h.4zM189.8 181.9v1.6zM189.8 181.9h.4zM190.2 181.9l.4 .4zM190.6 182.3v1.2zM190.6 182.3l.4-.4zM191 181.9l.4 .4zM191.4 182.3v1.2zM191.9 193.6l1.5-1.5zM192.2 182.3v.8z"/>
<path d="M192.2 182.3l.3-.4zM191.9 191.7l.4-.4zM192.2 183.1l.3 .4zM192.5 181.9h.8zM192.3 191.3h.8zM192.5 183.5h.8zM193.3 181.9l.4 .4zM191.9 193.6h1.5zM193.4 191.7v.4zM193.1 191.3l.3 .4zM193.7 182.3v.4zM192.2 182.7h1.5z"/>
<path d="M194.2 191.7l.4-.4zM194.5 181.9v1.6zM194.5 181.9h1.2zM194.6 191.3h.8zM194.2 193.2l.4 .4zM195.4 191.3l.4 .4zM195 192.4h.4zM195.4 192.4l.4 .4zM194.6 193.6h.8zM195.7 181.9l.3 .4zM195.8 191.7v.4zM195.4 192.4l.4-.3z"/>
<path d="M195.8 192.8v.4zM195.4 193.6l.4-.4zM196 182.3v1.2zM196.6 193.2v.4zM196.6 193.2h.4zM196.8 181.9h.8zM197 193.2v.4zM196.6 193.6h.4zM197.2 181.5v1.6zM197.2 183.1l.4 .4zM197.7 191.7v1.5zM197.7 191.7l.4-.4z"/>
<path d="M199.3 191.7l-1.6 1.5zM198.1 191.3h.8zM197.7 193.2l.4 .4zM198.9 191.3l.4 .4zM198.1 193.6h.8zM199.3 191.7v1.5zM199.3 193.2l-.4 .4zM200.1 192.1l.8-.8zM200.1 193.6h1.5zM200.7 181.1v2.4zM200.7 181.1l1.6 2.4zM200.9 191.3v2.3z"/>
<path d="M202.3 181.1v2.4zM202.4 193.2v.4zM202.4 193.2h.4zM202.8 193.2v.4zM202.4 193.6h.4zM203.1 181.9v1.2zM203.1 183.1l.4 .4zM203.5 183.5h1.1zM203.6 193.6l1.5-1.5zM204 191.3l-.4 .4zM204.6 181.9v1.6zM204 191.3h.7z"/>
<path d="M203.6 193.6h1.5zM205.1 191.7v.4zM204.7 191.3l.4 .4zM205.4 181.9v1.6zM205.4 181.9h.4zM205.8 181.9l.4 .4zM205.9 191.7v1.5zM205.9 191.7l.4-.4zM205.9 193.2l1.6-1.5zM206.2 182.3v1.2zM206.2 182.3l.4-.4zM206.3 191.3h.8z"/>
<path d="M205.9 193.2l.4 .4zM206.6 181.9l.4 .4zM207 182.3v1.2zM207.1 191.3l.4 .4zM206.3 193.6h.8zM207.5 191.7v1.5zM207.1 193.6l.4-.4zM207.7 181.1v2.4zM207.7 183.5h1.2zM208.3 192.1l.7-.8zM208.3 193.6h1.5zM208.9 183.5l.4-.4z"/>
<path d="M207.7 181.9h1.2zM209 191.3v2.3zM209.3 182.3v.8zM208.9 181.9l.4 .4zM210.1 182.3v.8zM210.1 182.3l.4-.4zM210.1 183.1l.4 .4zM210.5 181.9h.7zM210.6 191.3v1.1zM210.6 192.4l.8-.3zM210.6 193.2l.4 .4zM210.5 183.5h.7z"/>
<path d="M211.2 181.9l.4 .4zM211.4 192.1h.4zM211.6 182.3v.4zM210.1 182.7h1.5zM211.8 192.1l.4 .3zM211 193.6h.8zM210.6 191.3h1.6zM212.2 192.4v.8zM211.8 193.6l.4-.4zM212.4 181.9v1.6zM212.4 182.7l.8-.8zM213.2 181.9h.4z"/>
<path d="M214.4 181.9h.4zM214.4 181.9v.4zM214.4 183.1h.4zM214.4 183.1v.4zM214.8 181.9v.4zM214.4 182.3h.4zM214.8 183.1v.4zM214.4 183.5h.4zM215.3 192.1l.7-.8zM215.3 193.6h1.5zM216 191.3v2.3zM217.6 192.4v.8z"/>
<path d="M217.6 193.2l.4 .4zM218 193.6h.8zM218.4 191.7l-.8 .7zM218.8 193.6l.4-.4zM217.6 192.4h1.2zM218.4 191.7l.8-.4zM219.2 192.8v.4zM218.8 192.4l.4 .4zM219.9 192.1h.4zM219.9 192.1v.3zM219.9 193.2h.4zM219.9 193.2v.4z"/>
<path d="M220.3 192.1v.3zM219.9 192.4h.4zM220.3 193.2v.4zM219.9 193.6h.4zM221.1 191.3v1.1zM221.1 192.4l.8-.3zM221.1 193.2l.4 .4zM221.9 192.1h.4zM222.3 192.1l.4 .3zM221.5 193.6h.8zM221.1 191.3h1.6zM222.7 192.4v.8z"/>
<path d="M222.7 193.2l-.4 .4zM223.5 192.1l.7-.8zM223.5 193.6h1.5zM224.2 191.3v2.3zM225.8 192.1h.4zM225.8 192.1v.3zM225.8 193.2h.4zM225.8 193.2v.4zM226.2 192.1v.3zM225.8 192.4h.4zM226.2 193.2v.4zM225.8 193.6h.4z"/>
<path d="M227 191.7v1.5zM227 191.7l.4-.4zM228.5 191.7l-1.5 1.5zM227.4 191.3h.7zM227 193.2l.4 .4zM228.1 191.3l.4 .4zM227.4 193.6h.7zM228.5 191.7v1.5zM228.5 193.2l-.4 .4zM229.3 193.6l1.6-1.5zM229.7 191.3l-.4 .4zM229.7 191.3h.8z"/>
<path d="M229.3 193.6h1.6zM230.9 191.7v.4zM230.5 191.3l.4 .4zM250.2 189.9v5.1zM250.2 189.9h16.5zM250.2 195h30.5zM251.6 191.7v.4zM251.6 192.1l.3 .3zM251.9 191.3l-.3 .4zM251.9 192.4h.8zM251.6 193.2l.3 .4zM251.9 191.3h.8z"/>
<path d="M252.7 192.4l.4 .4zM251.9 193.6h.8zM252.7 191.3l.4 .4zM253.1 192.8v.4zM252.7 193.6l.4-.4zM253.9 191.3v2.3zM253.9 192.4l.4-.3zM254.3 192.1h.8zM255.1 192.1l.4 .3zM255.5 192.4v1.2zM256.2 192.4v.8zM256.2 192.4l.4-.3z"/>
<path d="M256.2 193.2l.4 .4zM256.6 192.1h.8zM256.6 193.6h.8zM257.4 192.1l.4 .3zM257.8 192.4v.4zM256.2 192.8h1.6zM258.6 192.4v.8zM258.6 192.4l.4-.3zM258.6 193.2l.4 .4zM259 192.1h.8zM259 193.6h.8zM259.8 192.1l.3 .3z"/>
<path d="M260.1 192.4v.4zM258.6 192.8h1.5zM260.9 192.1h.8zM261.3 191.7v1.5zM261.3 193.2l.4 .4zM262.5 192.1h.4zM262.5 192.1v.3zM262.5 193.2h.4zM262.5 193.2v.4zM262.9 192.1v.3zM262.5 192.4h.4zM262.9 193.2v.4z"/>
<path d="M262.5 193.6h.4zM265.5 191.7l.4-.4zM265.9 191.3h.8zM265.5 193.2l.4 .4zM266.7 191.3l.4 .4zM266.3 192.4h.4zM266.7 192.4l.4 .4zM265.9 193.6h.8zM266.7 189.9h14zM267.1 191.7v.4zM266.7 192.4l.4-.3zM267.1 192.8v.4z"/>
<path d="M266.7 193.6l.4-.4zM269.4 191.3l-1.5 2.3zM268.1 181.1v2.4zM268.1 181.1h1.1zM268.9 182.7l.7 .8zM269.2 181.1l.4 .4zM268.1 182.7h1.1zM269.6 181.5v.8zM269.6 182.3l-.4 .4zM270.2 191.7l.4-.4zM270.4 181.1v2.4zM270.4 183.5h1.6z"/>
<path d="M270.4 182.3h.8zM270.6 191.3h.8zM270.2 193.2l.4 .4zM271.4 191.3l.4 .4zM271 192.4h.4zM271.4 192.4l.4 .4zM270.6 193.6h.8zM271.8 191.7v.4zM271.4 192.4l.4-.3zM271.8 192.8v.4zM271.4 193.6l.4-.4zM270.4 181.1h1.6z"/>
<path d="M272.8 181.1v1.6zM272.8 182.7l.7 .8zM273.5 183.5l.8-.8zM274.3 181.1v1.6zM275.1 181.9h.4zM275.1 181.9v.4zM275.1 183.1h.4zM275.1 183.1v.4zM275.5 181.9v.4zM275.1 182.3h.4zM275.5 183.1v.4zM275.1 183.5h.4z"/>
<path d="M280.7 189.9v5.1z"/>
<circle cx="148.6" cy="73.1" r=".51"/>
<circle cx="148.6" cy="88.3" r=".51"/>
<circle cx="90.2" cy="113.7" r=".51"/>
<circle cx="123.2" cy="113.7" r=".51"/>
<circle cx="130.8" cy="113.7" r=".51"/>
<circle cx="138.5" cy="113.7" r=".51"/>
<circle cx="265.4" cy="111.2" r=".51"/>
<circle cx="90.2" cy="134" r=".51"/>
<circle cx="97.8" cy="126.4" r=".51"/>
<circle cx="123.2" cy="134" r=".51"/>
<circle cx="130.8" cy="131.5" r=".51"/>
<circle cx="138.5" cy="129" r=".51"/>
<circle cx="146.1" cy="126.4" r=".51"/>
<circle cx="196.9" cy="131.5" r=".51"/>
<circle cx="196.9" cy="126.4" r=".51"/>
<circle cx="196.9" cy="129" r=".51"/>
<circle cx="196.9" cy="123.9" r=".51"/>
<circle cx="234.9" cy="131.5" r=".51"/>
<circle cx="242.6" cy="129" r=".51"/>
<circle cx="250.2" cy="126.4" r=".51"/>
</g>
<g fill="#000" stroke="#000" stroke-width=".47">
<path d="M228.8 184v2.6zM228.8 184h1.3zM230.1 184l.5 .5zM228.8 185.8h1.3zM230.6 184.5v.8zM230.1 185.8l.5-.5zM231.6 184v2.6zM231.6 186.6h1.8zM231.6 185.3h.9zM231.6 184h1.8zM234.4 184v2.6zM234.4 184h1.4z"/>
<path d="M235.3 185.8l.9 .8zM235.8 184l.4 .5zM234.4 185.8h1.4zM236.2 184.5v.8zM236.2 185.3l-.4 .5zM237.3 186.6h.8zM237.3 184h.8zM237.7 184v2.6zM239.1 184v2.6zM239.1 184h1.3zM240.4 184l.5 .5zM239.1 185.8h1.3z"/>
<path d="M240.9 184.5v.8zM240.9 185.3l-.5 .5zM241.9 184v2.6zM241.9 185.3h1.7zM243.6 184v2.6zM244.7 184v2.6zM244.7 186.6h1.8zM244.7 185.3h.9zM244.7 184h1.8zM247.5 184v2.6zM247.5 184h1.3zM248.4 185.8l.9 .8z"/>
<path d="M248.8 184l.5 .5zM247.5 185.8h1.3zM249.3 184.5v.8zM248.8 185.8l.5-.5zM250.4 184v.5zM250.4 184.5l.8 .8zM251.2 185.3l.9-.8zM251.2 185.3v1.3zM252.1 184v.5z"/>
</g>
<path d="M78 78.7h.5v4h-.5zM78 73.6h.5v4.1h-.5zM79 78.7h.5v4h-.5zM79 73.6h.5v4.1h-.5zM121.2 71.1h.5v4h-.5zM122.2 71.1h.5v4h-.5zM141.5 78.7h4.1v.5h-4.1zM141.5 79.7h4.1v.5h-4.1zM121.2 81.2h.5v4.1h-.5zM122.2 81.2h.5v4.1h-.5zM182.9 167h2.5v1.3h-2.5z" fill="#000" stroke="#000" stroke-width=".21"/>
<g fill="#000" stroke="#000" stroke-width=".25">
<path d="M72.4 59.5h5.1zM123.2 58.8h5.1zM123.2 57v1.8zM123.2 56.2h5.1zM123.2 54.4v1.8zM123.2 57h5.1zM128.3 57v1.8zM123.2 54.4h5.1zM128.3 54.4v1.8zM64.8 80.7l1.9-1.3zM69.9 73.7v3.8zM72.4 61.3h5.1z"/>
<path d="M72.4 59.5v1.8zM72.4 63.8h5.1zM72.4 62.1v1.7zM77.5 59.5v1.8zM72.4 62.1h5.1zM77.5 62.1v1.7zM148.6 68l-1.3 1.9zM148.6 68l1.3 1.9zM64.8 80.7l1.9 1.3zM146.7 90.9h3.8zM90.2 108.6l-1.3 2zM90.2 108.6l1.3 2z"/>
<path d="M122.3 116.3v5zM123.2 108.6l-1.3 2zM122.3 116.3h1.8zM123.2 108.6l1.3 2zM129.9 116.3v5zM129.9 116.3h1.8zM137.6 116.3v5zM137.6 116.3h1.7zM145.2 116.3v5zM145.2 116.3h1.8zM222.2 116.3l-1.2 1.9zM222.2 116.3l1.3 1.9z"/>
<path d="M234.1 113.7v5.1zM235.8 113.7v5.1zM234.1 118.8h1.7zM234.1 113.7h1.7zM241.7 113.7v5.1zM243.5 113.7v5.1zM241.7 118.8h1.8zM241.7 113.7h1.8zM249.3 113.7v5.1zM251.1 113.7v5.1zM249.3 118.8h1.8zM249.3 113.7h1.8z"/>
<path d="M256.9 113.7v5.1zM258.7 113.7v5.1zM256.9 118.8h1.8zM256.9 113.7h1.8zM265.4 106.1l-1.2 1.9zM264.5 113.7v5.1zM265.4 106.1l1.3 1.9zM266.3 113.7v5.1zM264.5 118.8h1.8zM264.5 113.7h1.8zM272.2 113.7v5.1zM273.9 113.7v5.1z"/>
<path d="M272.2 118.8h1.7zM272.2 113.7h1.7zM88.3 136.6h3.8zM124.1 116.3v5zM122.3 121.3h1.8zM131.7 116.3v5zM129.9 121.3h1.8zM139.3 116.3v5zM137.6 121.3h1.7zM147 116.3v5zM145.2 121.3h1.8zM195 134h3.8z"/>
</g>
<g fill="#000" stroke="#000" stroke-width=".42">
<path d="M90.2 52.8v33zM90.2 52.8h20.3zM137.8 47.1v.6zM137.8 47.1h3.8zM138.5 45.2v1.2zM141 45.2v1.2zM137.8 47.7h3.8zM141.6 47.1v.6zM145.4 47.7h3.8zM145.4 47.1v.6zM146.1 45.2v1.2zM148.6 45.2v1.2z"/>
<path d="M149.2 47.1v.6zM145.4 47.1h3.8zM153.1 47.1v.6zM153.1 47.1h3.8zM153.7 45.2v1.2zM156.2 45.2v1.2zM153.1 47.7h3.8zM156.9 47.1v.6zM160.7 47.7h3.8zM160.7 47.1v.6zM161.3 45.2v1.2zM163.9 45.2v1.2z"/>
<path d="M164.5 47.1v.6zM160.7 47.1h3.8zM90.2 85.8h20.3zM110.5 52.8v33zM166.4 110.6v3.8zM166.4 110.6h.6zM166.4 118.2h.6zM167 110.6v3.8zM166.4 114.4h.6zM167 118.2v3.8zM167.7 113.7h1.2zM167.7 111.2h1.2z"/>
<path d="M167.7 118.8h1.2zM203.2 118.8v15.2zM203.2 118.8h12.7zM96.5 136.6h12.7zM96.5 121.3v15.3zM109.2 121.3v15.3zM96.5 121.3h12.7zM166.4 118.2v3.8zM166.4 125.8v3.8zM166.4 125.8h.6zM166.4 133.4v3.8zM166.4 133.4h.6z"/>
<path d="M166.4 122h.6zM167 125.8v3.8zM166.4 129.6h.6zM167 133.4v3.8zM166.4 137.2h.6zM167.7 121.3h1.2zM167.7 129h1.2zM167.7 126.4h1.2zM167.7 136.6h1.2zM167.7 134h1.2zM203.2 134h12.7zM215.9 118.8v15.2z"/>
</g>
<g fill="#000" stroke="#000" stroke-width="1">
<path d="M101 123.9h.6zM101 126.4h.6zM101 129h.6zM101 131.5h.6zM101 134h.6zM104.2 123.9h.6zM104.2 126.4h.6zM104.2 129h.6zM104.2 131.5h.6zM104.2 134h.6zM207.7 121.3h.6zM207.7 123.9h.6z"/>
<path d="M207.7 126.4h.6zM207.7 129h.6zM207.7 131.5h.6zM210.8 121.3h.7zM210.8 123.9h.7zM210.8 126.4h.7zM210.8 129h.7zM210.8 131.5h.7z"/>
</g>
<path d="M34.3 27.4h12.7zM47 27.4l2.6 2.5zM47 27.4h137.2zM49.6 29.9v35.6zM184.2 27.4l2.5 2.5zM186.7 29.9v116.8z" fill="#000" stroke="#000" stroke-width=".76"/>
<g font-size="2.8">
<text x="140.7" y="44.7" transform="rotate(-90 140.7 44.7)">JP5-4</text>
<text x="148.1" y="44.7" transform="rotate(-90 148.1 44.7)">JP5-3</text>
<text x="156" y="44.7" transform="rotate(-90 156 44.7)">JP5-2</text>
<text x="163.3" y="44.7" transform="rotate(-90 163.3 44.7)">JP5-1</text>
<text x="90.2" y="52">MAX3232CSE</text>
<text x="90.2" y="49.6">IC2</text>
<text x="67.3" y="59.9">R27</text>
<text x="78" y="59.9">470</text>
<text x="118.1" y="57.4">R12</text>
<text x="118.1" y="54.8">R13</text>
<text x="128.8" y="57.4">470</text>
<text x="128.8" y="54.8">470</text>
<text x="67.3" y="62.5">R29</text>
<text x="78" y="62.4">470</text>
<text x="145.9" y="67.3">VCC</text>
<text x="72.9" y="75">C12</text>
<text x="80" y="75">100n</text>
<text x="117.5" y="72.5">C9</text>
<text x="123.2" y="72.5">100n</text>
<text x="137.4" y="77.8">C10</text>
<text x="64" y="83.4" transform="rotate(-90 64 83.4)">VCC</text>
<text x="69.1" y="78.6" transform="rotate(-90 69.1 78.6)">GND</text>
<text x="73.1" y="80.1">C11</text>
<text x="80" y="80.1">100n</text>
<text x="117.5" y="82.6">C8</text>
<text x="123.2" y="82.6">100n</text>
<text x="136.4" y="82.9">100n</text>
<text x="152.9" y="81.5">IC2P</text>
<text x="146.1" y="93.4">GND</text>
<text x="87.5" y="107.9">VCC</text>
<text x="120.5" y="107.9">VCC</text>
<text x="262.9" y="105.3">VCC</text>
<text x="169.4" y="113.5">JP2-1</text>
<text x="118.5" y="118">R4</text>
<text x="126.1" y="118">R3</text>
<text x="133.7" y="118">R2</text>
<text x="141.4" y="118">R1</text>
<text x="203.2" y="117.5">CON4</text>
<text x="219.7" y="115.5">VCC</text>
<text x="229.1" y="115.5">R11</text>
<text x="229.2" y="118.6">470</text>
<text x="236.5" y="115.5">R10</text>
<text x="236.9" y="118.6">470</text>
<text x="244.5" y="118.6">470</text>
<text x="245.5" y="115.5">R9</text>
<text x="252.2" y="118.8">47k</text>
<text x="253.1" y="115.5">R8</text>
<text x="259.9" y="118.8">47k</text>
<text x="260.7" y="115.5">R7</text>
<text x="267.5" y="118.8">47k</text>
<text x="268.3" y="115.5">R6</text>
<text x="96.5" y="120.1">CON3</text>
<text x="117.6" y="121.3">47k</text>
<text x="125.3" y="121.3">47k</text>
<text x="132.9" y="121.3">47k</text>
<text x="140.5" y="121.3">47k</text>
<text x="169.4" y="121.1">JP2-2</text>
<text x="169.4" y="128.7">JP2-3</text>
<text x="169.4" y="136.3">JP2-4</text>
<text x="194.3" y="136.6">GND</text>
<text x="203.2" y="137.2">AVR ISP</text>
<text x="87.7" y="139.1">GND</text>
<text x="96.5" y="139.8">JTAG</text>
</g>
<g font-size="2.6">
<text x="135.7" y="33.7" transform="rotate(-90 135.7 33.7)">PD2</text>
<text x="143.3" y="33.6" transform="rotate(-90 143.3 33.6)">PE0</text>
<text x="150.9" y="33.7" transform="rotate(-90 150.9 33.7)">PD3</text>
<text x="158.5" y="33.6" transform="rotate(-90 158.5 33.6)">PE1</text>
<text x="51.3" y="57.6">232IN0</text>
<text x="51.3" y="55.1">232IN1</text>
<text x="51.3" y="62.7">232OUT0</text>
<text x="51.3" y="60.1">232OUT1</text>
<text x="188.5" y="100.8">PE0</text>
<text x="188.5" y="103.3">PE1</text>
<text x="188.5" y="105.9">PB1</text>
<text x="188.5" y="108.4">RESET</text>
<text x="180.6" y="116">PF7</text>
<text x="180.6" y="123.6">PF6</text>
<text x="180.6" y="131.3">PF5</text>
<text x="177.1" y="143.9">RESET</text>
<text x="180.6" y="138.9">PF4</text>
</g>
<g font-size="2.4">
<text x="138.1" y="49.2" transform="rotate(-90 138.1 49.2)">8</text>
<text x="140.6" y="49.2" transform="rotate(-90 140.6 49.2)">7</text>
<text x="145.7" y="49.2" transform="rotate(-90 145.7 49.2)">5</text>
<text x="148.3" y="49.2" transform="rotate(-90 148.3 49.2)">6</text>
<text x="153.3" y="49.2" transform="rotate(-90 153.3 49.2)">4</text>
<text x="155.9" y="49.2" transform="rotate(-90 155.9 49.2)">3</text>
<text x="161" y="49.2" transform="rotate(-90 161 49.2)">1</text>
<text x="163.5" y="49.2" transform="rotate(-90 163.5 49.2)">2</text>
<text x="85.5" y="57.5">13</text>
<text x="86.7" y="55">8</text>
<text x="92.5" y="58.6">R1IN</text>
<text x="92.5" y="56.1">R2IN</text>
<text x="100.9" y="58.6">R1OUT</text>
<text x="100.9" y="56.1">R2OUT</text>
<text x="112.9" y="57.5">12</text>
<text x="112.9" y="55">9</text>
<text x="85.5" y="62.6">14</text>
<text x="86.7" y="60">7</text>
<text x="92.5" y="63.7">T1OUT</text>
<text x="92.5" y="61.2">T2OUT</text>
<text x="103.5" y="63.7">T1IN</text>
<text x="103.5" y="61.2">T2IN</text>
<text x="112.9" y="62.6">11</text>
<text x="112.9" y="60">10</text>
<text x="104.7" y="68.8">C2-</text>
<text x="112.9" y="67.7">5</text>
<text x="86.7" y="75.3">6</text>
<text x="92.5" y="76.4">V-</text>
<text x="104.2" y="73.9">C2+</text>
<text x="112.9" y="77.8">3</text>
<text x="112.9" y="72.7">4</text>
<text x="153.3" y="75.8" transform="rotate(-90 153.3 75.8)">16</text>
<text x="86.7" y="80.4">2</text>
<text x="92.5" y="81.5">V+</text>
<text x="104.7" y="78.9">C1-</text>
<text x="112.9" y="82.9">1</text>
<text x="104.2" y="84">C1+</text>
<text x="153.3" y="88" transform="rotate(-90 153.3 88)">15</text>
<text x="164.8" y="113.4">1</text>
<text x="164.8" y="110.8">2</text>
<text x="164.8" y="118.5">4</text>
<text x="98.8" y="123.5">4</text>
<text x="105.8" y="123.5">7</text>
<text x="164.8" y="121">3</text>
<text x="205.5" y="121">3</text>
<text x="205.5" y="123.5">4</text>
<text x="212.5" y="121">2</text>
<text x="212.5" y="123.5">5</text>
<text x="98.8" y="131.1">2</text>
<text x="98.8" y="126.1">6</text>
<text x="98.8" y="128.6">8</text>
<text x="105.8" y="128.6">3</text>
<text x="105.8" y="131.1">5</text>
<text x="105.8" y="126.1">9</text>
<text x="164.8" y="128.6">5</text>
<text x="164.8" y="126.1">6</text>
<text x="204.3" y="131.1">10</text>
<text x="205.5" y="128.6">8</text>
<text x="205.5" y="126.1">6</text>
<text x="212.5" y="131.1">7</text>
<text x="212.5" y="126.1">1</text>
<text x="212.5" y="128.6">9</text>
<text x="97.6" y="133.7">10</text>
<text x="105.8" y="133.7">1</text>
<text x="164.8" y="136.2">7</text>
<text x="164.8" y="133.7">8</text>
</g>
<g font-size="1.8">
<text x="91.5" y="123.3">VREF</text>
<text x="91.5" y="125.8">SRST</text>
<text x="110.5" y="125.8">TDI</text>
<text x="110.5" y="123.3">VCC</text>
<text x="198.1" y="120.7">GND</text>
<text x="198.1" y="123.3">GND</text>
<text x="198.1" y="125.8">GND</text>
<text x="217.2" y="125.8">MOSI</text>
<text x="217.2" y="123.3">RST</text>
<text x="217.2" y="120.7">VTG</text>
<text x="91.5" y="128.3">TRST</text>
<text x="91.5" y="130.9">GND</text>
<text x="110.5" y="128.3">TDO</text>
<text x="110.5" y="130.9">TMS</text>
<text x="198.1" y="128.3">GND</text>
<text x="198.1" y="130.9">GND</text>
<text x="217.2" y="128.3">MISO</text>
<text x="217.2" y="130.9">SCK</text>
<text x="91.5" y="133.4">GND</text>
<text x="110.5" y="133.4">TCK</text>
</g>
<g font-size="1.6">
<text x="155.2" y="78.2" transform="rotate(-90 155.2 78.2)">VCC</text>
<text x="155.2" y="85.8" transform="rotate(-90 155.2 85.8)">GND</text>
</g>
</svg>
